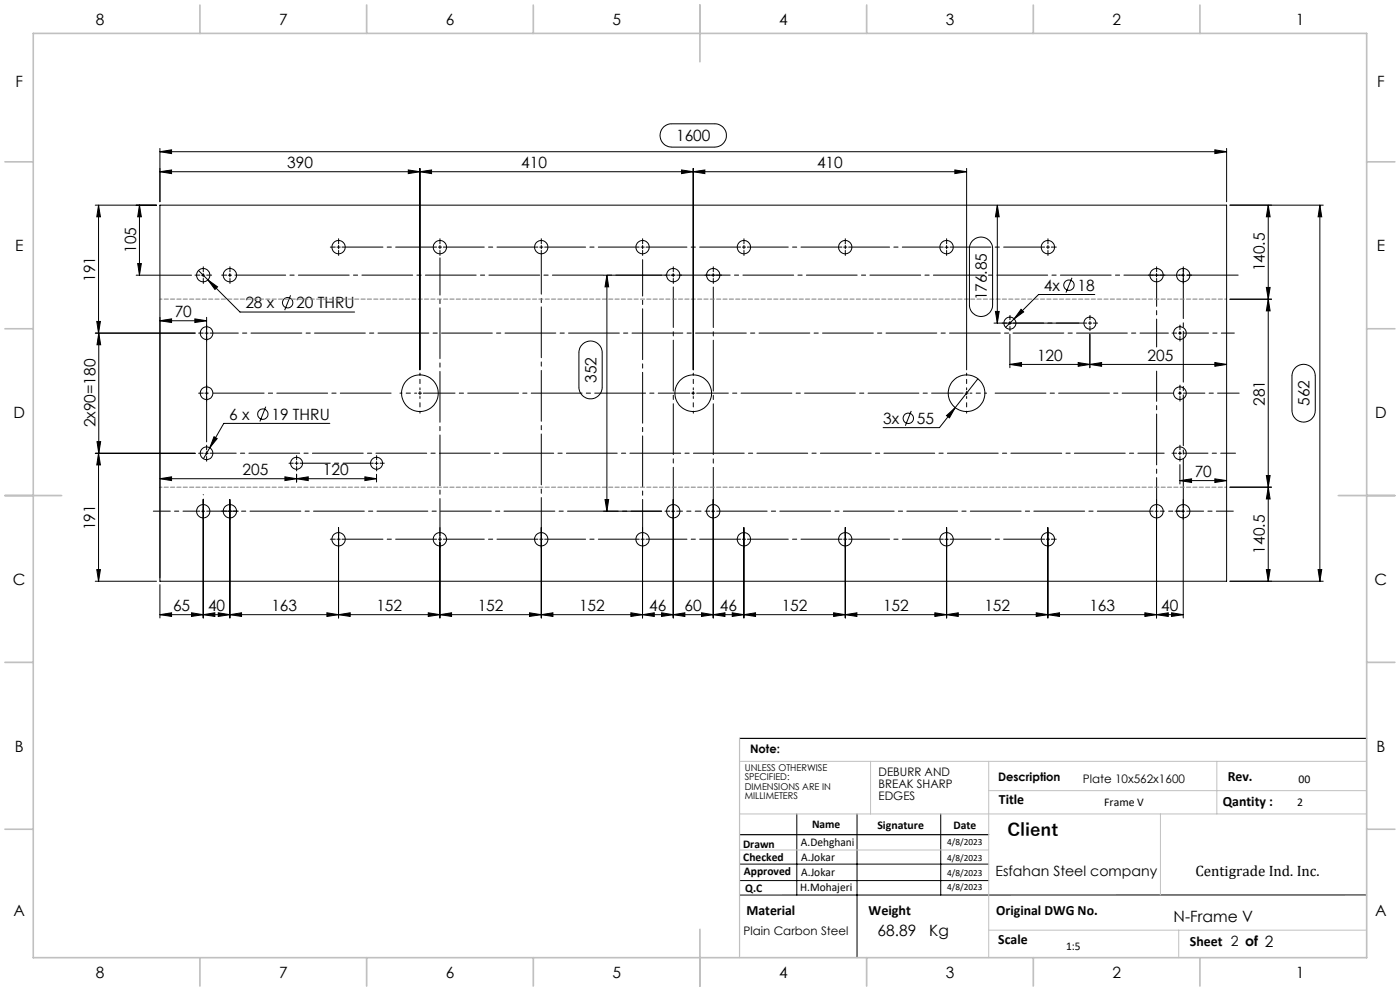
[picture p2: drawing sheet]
<svg xmlns="http://www.w3.org/2000/svg" width="420mm" height="297mm" viewBox="0 0 420 297" stroke-linecap="round" stroke-linejoin="round" font-family="sans-serif">
<g fill="none" stroke="#000" stroke-width=".3">
<path d="M199.1 38.1l.9-.6 1.2-.4h13.2a3.5 3.5 0 0 1 3.5 3.5 3.5 3.5 0 0 1-3.5 3.5h-12.9a3.5 3.5 0 0 1-3.2-2.2 3.5 3.5 0 0 1 .8-3.8zM48 45.5l3.5-.6v1.1zM48 44.5v16M48 45.5h320M48 51.5l3.5-.6v1.1zM48 51.5h242M122.5 50.9l3.5 .6-3.5 .5zM126 50.5v60.3M126 51.5l3.5-.6v1.1zM204.5 50.9l3.5 .6-3.5 .5zM208 50.5v60.3M208 51.5l3.5-.6v1.1z"/>
<path d="M286.5 50.9l3.5 .6-3.5 .5zM290 50.5v60.3M364.5 44.9l3.5 .6-3.5 .5zM368 44.5v16M28.6 61.5h18.4M29.6 61.5l.5 3.5h-1.1zM29.6 61.5v38.3M41.3 79h1.1l-.6 3.5zM41.8 61.5l.6 3.5h-1.1zM41.8 61.5v21M48 61.5h320v112.7h-320zM283.5 74.1h1"/>
<path d="M284 73.6v1M291.6 72.3a3.5 3.5 0 0 1 3.9-1 3.5 3.5 0 0 1 2.3 3.2v16.9a3.5 3.5 0 0 1-3.5 3.5 3.5 3.5 0 0 1-3.5-3.5v-17.1l.2-.8zM299.2 61.5l.6 3.5h-1.2zM299.2 61.5v35.3M369 61.5h28M380.5 61.5l.5 3.5h-1.1zM380.5 61.5v112.7M396 61.5l.5 3.5h-1.1zM396 61.5v112.7M28.6 99.8h30M29 96.3h1.1l-.5 3.5zM29.6 99.8l.6 3.5h-1.1z"/>
<path d="M29.6 99.8v36.1M40.9 82.5h16.6M48 96.1l3.5-.5v1.1zM48 96.1h14M58.5 95.6l3.5 .5-3.5 .6zM59.5 81.1l12.5 12.4h34.4M60.5 82.5h1M61 82v1M61.5 99.8h1M62 95.1v37.3M62.4 83.9l2.9 2.1-.8 .7zM68.5 82.5h1"/>
<path d="M69 82v1M87.2 88.5l-1.8 4.5M181 82.5h17.5M182.1 82.5l.5 3.5h-1.1zM182.1 82.5v70.7M201.5 82.5h1M202 82v1M213.5 82.5h1M214 82v1M298.2 96.8h25.5M298.6 93.3h1.2l-.6 3.5zM303 96.3v1"/>
<path d="M304.2 95.6l-2.5 2.5M306.3 92.7l.8 .8-2.9 2.1zM321.6 83.3l-1.8 4.4M328.4 88.3h-16.8l-7.4 7.3M346.5 82.5h1M347 82v1M353.5 99.8h1M354 99.3v1M354.5 82.5h1M355 82v1M369 89.7h12.5M379.9 86.1h1.1l-.5 3.6z"/>
<path d="M380.5 89.7l.5 3.5h-1.1zM61.5 117.8h1M174.8 103.1a3.5 3.5 0 0 1 3.8-.6 3.5 3.5 0 0 1 2.1 3.2v10.3a3.5 3.5 0 0 1-3.5 3.5 3.5 3.5 0 0 1-3.5-3.5v-10.6l.3-1.3zM207.5 117.8h1M208 117.3v1.1M293.4 113.5l-11.6 14.7h-16.9M303 100.2v10M303 109.2h65M303 109.2l3.5-.5v1.1zM323.5 108.7l3.5 .5-3.5 .6zM327 109.2l3.5-.5v1.1zM327 100.2v10"/>
<path d="M353.5 117.8h1M354 117.3v1.1M364.5 108.7l3.5 .5-3.5 .6zM388.6 110.2a3.5 3.5 0 0 1 3.8-.8 3.5 3.5 0 0 1 2.2 3.3v10.3a3.5 3.5 0 0 1-3.5 3.5 3.5 3.5 0 0 1-3.5-3.5v-10.6l.3-1.3zM28.6 135.9h30M29.1 132.4h1.1l-.6 3.5zM29.6 135.9l.5 3.4h-1.1zM29.6 135.9v38.3M61.5 135.9h1M62 135.4v.9M62.9 134.2l-1.9 3.3M64.2 130.9l1 .5-2.3 2.8z"/>
<path d="M79.7 121.9l-1.7 4.4M99 126.9h-31.9l-4.2 7.3M112.5 138.8h1M113 138.4v.9M273.4 123.2l-1.8 4.4M284 124.6l2.6-2.4-1.8 3zM353.5 135.9h1M354 135.4v.9M354 139.2v5.9M48 143.5l3.5-.6v1.1zM48 143.5h65M60.5 153.2h1"/>
<path d="M61 149.7v35.5M68.5 153.2h1M69 149.7v35.5M85.5 142.9l3.5 .6-3.5 .5zM89 143.5l3.5-.6v1.1zM89 142.1v2.4M101.6 158.1v27.1M109.5 142.9l3.5 .6-3.5 .5zM113 142.1v2.4M132 158.1v27.1M162.4 158.1v27.1M181 153.2h17.5"/>
<path d="M181.5 149.7h1.1l-.5 3.5zM192.8 158.1v27.1M201.5 153.2h1M202 149.7v35.5M213.5 153.2h1M214 149.7v35.5M223.2 158.1v27.1M253.6 158.1v27.1M284 158.1v27.1M314.4 158.1v27.1M346.5 153.2h1M347 149.7v35.5"/>
<path d="M354 144h14M354 144l3.5-.5v1.1zM354.5 153.2h1M355 149.7v35.5M364.5 143.5l3.5 .5-3.5 .6zM369 146h12.5M379.9 142.5h1.1l-.5 3.5zM380.5 146l.5 3.5h-1.1zM28.6 174.2h18.4M29 170.7h1.1l-.5 3.5zM48 175.2v10M283.5 161.6h1"/>
<path d="M369 174.2h28M379.9 170.7h1.1l-.5 3.5zM395.4 170.7h1.1l-.5 3.5zM48 184.2l3.5-.5v1zM48 184.2h307M57.5 183.7l3.5 .5-3.5 .5zM61 184.2l3.5-.5v1zM65.5 183.7l3.5 .5-3.5 .5zM69 184.2l3.5-.5v1zM98.1 183.7l3.5 .5-3.5 .5zM101.6 184.2l3.5-.5v1zM128.5 183.7l3.5 .5-3.5 .5z"/>
<path d="M132 184.2l3.5-.5v1zM158.9 183.7l3.5 .5-3.5 .5zM162.4 184.2l3.5-.5v1zM189.3 183.7l3.5 .5-3.5 .5zM192.8 184.2l3.5-.5v1zM198.5 183.7l3.5 .5-3.5 .5zM202 184.2l3.5-.5v1zM210.5 183.7l3.5 .5-3.5 .5zM214 184.2l3.5-.5v1zM219.7 183.7l3.5 .5-3.5 .5zM223.2 184.2l3.5-.5v1zM250.1 183.7l3.5 .5-3.5 .5z"/>
<path d="M253.6 184.2l3.5-.5v1zM280.5 183.7l3.5 .5-3.5 .5zM284 184.2l3.5-.5v1zM310.9 183.7l3.5 .5-3.5 .5zM314.4 184.2l3.5-.5v1zM343.5 183.7l3.5 .5-3.5 .5zM347 184.2l3.5-.5v1zM351.5 183.7l3.5 .5-3.5 .5zM221.9 259h74.7M239 243.9v24.3M257.1 243.9v43.1M282.2 243.9v24.3"/>
<path d="M221.9 263.9h74.7M410 268.2h-188.1"/>
<circle cx="101.6" cy="74.1" r="2"/>
<circle cx="132" cy="74.1" r="2"/>
<circle cx="162.4" cy="74.1" r="2"/>
<circle cx="192.8" cy="74.1" r="2"/>
<circle cx="223.2" cy="74.1" r="2"/>
<circle cx="253.6" cy="74.1" r="2"/>
<circle cx="284" cy="74.1" r="2.01"/>
<circle cx="314.4" cy="74.1" r="2"/>
<circle cx="61" cy="82.5" r="2"/>
<circle cx="62" cy="99.8" r="1.9"/>
<circle cx="69" cy="82.5" r="2"/>
<circle cx="86.3" cy="90.7" r="1.55"/>
<circle cx="202" cy="82.5" r="2"/>
<circle cx="214" cy="82.5" r="2"/>
<circle cx="302.9" cy="96.8" r="1.8"/>
<circle cx="320.7" cy="85.5" r="1.55"/>
<circle cx="327" cy="96.8" r="1.8"/>
<circle cx="347" cy="82.5" r="2"/>
<circle cx="354" cy="99.8" r="1.91"/>
<circle cx="355" cy="82.5" r="2"/>
<circle cx="62" cy="117.8" r="1.89"/>
<circle cx="126" cy="117.8" r="5.5"/>
<circle cx="208" cy="117.9" r="5.5"/>
<circle cx="290" cy="117.8" r="5.5"/>
<circle cx="354" cy="117.9" r="1.9"/>
<circle cx="62" cy="135.9" r="1.9"/>
<circle cx="78.8" cy="124.1" r="1.56"/>
<circle cx="89" cy="138.8" r="1.79"/>
<circle cx="113" cy="138.9" r="1.8"/>
<circle cx="272.5" cy="125.4" r="1.55"/>
<circle cx="354" cy="135.8" r="1.91"/>
<circle cx="61" cy="153.2" r="2"/>
<circle cx="69" cy="153.2" r="2"/>
<circle cx="202" cy="153.2" r="2"/>
<circle cx="214" cy="153.2" r="2"/>
<circle cx="347" cy="153.2" r="2"/>
<circle cx="355" cy="153.2" r="2"/>
<circle cx="101.6" cy="161.6" r="2"/>
<circle cx="132" cy="161.6" r="2"/>
<circle cx="162.4" cy="161.6" r="2"/>
<circle cx="192.8" cy="161.6" r="2"/>
<circle cx="223.2" cy="161.6" r="2"/>
<circle cx="253.6" cy="161.6" r="2"/>
<circle cx="284" cy="161.6" r="2.01"/>
<circle cx="314.4" cy="161.6" r="2"/>
</g>
<g fill="none" stroke="#000" stroke-width=".3" stroke-dasharray="15.2 1.3 1.3 1.3">
<path d="M100.6 74.1h-1.5M101.6 74.1h-.5M101.6 74.1v.5M101.6 74.1h.5M101.6 74.1v-.5M101.6 75.1v1.5M101.6 73.1v-1.5M132 74.1h-.5M132 74.1v.5M132 74.1h.5M132 74.1v-.5M132 75.1v1.5"/>
<path d="M132 73.1v-1.5M162.4 74.1h-.5M162.4 74.1v.5M162.4 74.1h.5M162.4 74.1v-.5M162.4 75.1v1.5M162.4 73.1v-1.5M192.8 74.1h-.5M192.8 74.1v.5M192.8 74.1h.5M192.8 74.1v-.5M192.8 75.1v1.5"/>
<path d="M192.8 73.1v-1.5M223.2 74.1h-.5M223.2 74.1v.5M223.2 74.1h.5M223.2 74.1v-.5M223.2 75.1v1.5M223.2 73.1v-1.5M253.6 74.1h-.5M253.6 74.1v.5M253.6 74.1h.5M253.6 74.1v-.5M253.6 75.1v1.5"/>
<path d="M253.6 73.1v-1.5M284 75.1v1.5M284 73.1v-1.5M314.4 74.1h-.5M314.4 74.1v.5M314.4 74.1h.5M314.4 74.1v-.5M314.4 75.1v1.5M314.4 73.1v-1.5M315.4 74.1h1.5M60 82.5h-1.5M61 99.8h-1.4"/>
<path d="M61 83.5v1.5M61 81.5v-1.5M62 98.8v-1.4M62 82.5h1.5M68 82.5h-1.5M69 83.5v1.5M69 81.5v-1.5M201 82.5h-1.5M202 83.5v1.5M202 81.5v-1.5M203 82.5h1.5M213 82.5h-1.5"/>
<path d="M214 83.5v1.5M214 81.5v-1.5M215 82.5h1.5M302 96.8h-1.3M303 97.8v1.3M303 95.8v-1.3M327 96.8h-.5M327 96.8v.5M327 96.8h.5M327 96.8v-.5M327 97.8v1.3M327 95.8v-1.3"/>
<path d="M328 96.8h1.3M346 82.5h-1.5M347 81.5v-1.5M348 82.5h1.5M353 99.8h-1.4M354 98.8v-1.4M354 82.5h-1.5M355 83.5v1.5M355 81.5v-1.5M356 82.5h1.5M61 117.8h-1.4M62 118.8v1.4"/>
<path d="M62 116.8v-1.4M62 100.8v1.4M126 117.8h-.5M126 117.8v.5M126 117.8h.5M126 117.8v-.5M290 117.8h-.5M290 117.8v.5M290 117.8h.5M290 117.8v-.5M354 118.8v1.4M354 116.8v-1.4"/>
<path d="M354 100.8v1.4M61 135.8h-1.4M62 136.8v1.4M62 134.8v-1.4M88 138.8h-1.3M89 138.8h-.5M89 138.8v.5M89 138.8h.5M89 138.8v-.5M89 139.8v1.3M89 137.8v-1.3M113 139.8v1.3"/>
<path d="M113 137.8v-1.3M114 138.8h1.3M353 135.8h-1.4M354 136.8v1.4M354 134.8v-1.4M61 154.2v1.5M68 153.2h-1.5M69 154.2v1.5M69 152.2v-1.5M70 153.2h1.5M201 153.2h-1.5M202 154.2v1.5"/>
<path d="M213 153.2h-1.5M214 154.2v1.5M346 153.2h-1.5M347 154.2v1.5M354 153.2h-1.5M355 154.2v1.5M100.6 161.6h-1.5M101.6 161.6h-.5M101.6 161.6v.5M101.6 161.6h.5M101.6 161.6v-.5M101.6 162.6v1.5"/>
<path d="M101.6 160.6v-1.5M132 161.6h-.5M132 161.6v.5M132 161.6h.5M132 161.6v-.5M132 162.6v1.5M162.4 161.6h-.5M162.4 161.6v.5M162.4 161.6h.5M162.4 161.6v-.5M162.4 162.6v1.5M192.8 161.6h-.5"/>
<path d="M192.8 161.6v.5M192.8 161.6h.5M192.8 161.6v-.5M192.8 162.6v1.5M223.2 161.6h-.5M223.2 161.6v.5M223.2 161.6h.5M223.2 161.6v-.5M223.2 162.6v1.5M223.2 160.6v-1.5M253.6 161.6h-.5M253.6 161.6v.5"/>
<path d="M253.6 161.6h.5M253.6 161.6v-.5M253.6 162.6v1.5M253.6 160.6v-1.5M284 162.6v1.5M284 160.6v-1.5M314.4 161.6h-.5M314.4 161.6v.5M314.4 161.6h.5M314.4 161.6v-.5M314.4 162.6v1.5M314.4 160.6v-1.5"/>
<path d="M315.4 161.6h1.5"/>
</g>
<path d="M63 117.8h55.3" fill="none" stroke="#000" stroke-width=".3" stroke-dasharray="15.2 1.3 1.3 1.3" stroke-dashoffset="-1"/>
<path d="M63 99.8h287.5" fill="none" stroke="#000" stroke-width=".3" stroke-dasharray="15.2 1.3 1.3 1.3" stroke-dashoffset="6.7"/>
<path d="M353 117.8h-55.6" fill="none" stroke="#000" stroke-width=".3" stroke-dasharray="15.2 1.3 1.3 1.3" stroke-dashoffset="-1.1"/>
<path d="M355 117.8h16.7" fill="none" stroke="#000" stroke-width=".3" stroke-dasharray="15.2 1.3 1.3 1.3" stroke-dashoffset="8.8"/>
<path d="M355 99.8h15.3" fill="none" stroke="#000" stroke-width=".3" stroke-dasharray="15.2 1.3 1.3 1.3" stroke-dashoffset="7.7"/>
<path d="M355 135.8h15.7" fill="none" stroke="#000" stroke-width=".3" stroke-dasharray="15.2 1.3 1.3 1.3" stroke-dashoffset="7.8"/>
<path d="M63 135.8h286.3" fill="none" stroke="#000" stroke-width=".3" stroke-dasharray="15.2 1.3 1.3 1.3" stroke-dashoffset="7.4"/>
<path d="M125 117.8h-5M126 118.8v5M126 116.8v-5M208 118.8v5M208 116.8v-5M290 118.8v5M290 116.8v-5M291 117.8h5" fill="none" stroke="#000" stroke-width=".3" stroke-dasharray="15.2 1.3 1.3 1.3" stroke-dashoffset="14.6"/>
<path d="M207 117.8h-80M289 117.8h-80" fill="none" stroke="#000" stroke-width=".3" stroke-dasharray="15.2 1.3 1.3 1.3" stroke-dashoffset="5.7"/>
<path d="M326 96.8h-22M112 138.8h-22" fill="none" stroke="#000" stroke-width=".3" stroke-dasharray="15.2 1.3 1.3 1.3" stroke-dashoffset="6.1"/>
<g fill="none" stroke="#000" stroke-width=".3" stroke-dasharray="15.2 1.3 1.3 1.3" stroke-dashoffset="2.9">
<path d="M131 74.1h-28.4M161.4 74.1h-28.4M191.8 74.1h-28.4M222.2 74.1h-28.4M252.6 74.1h-28.4M283 74.1h-28.4M313.4 74.1h-28.4M131 161.6h-28.4M161.4 161.6h-28.4M191.8 161.6h-28.4M222.2 161.6h-28.4M252.6 161.6h-28.4"/>
<path d="M283 161.6h-28.4M313.4 161.6h-28.4"/>
</g>
<path d="M70 82.5h301.9" fill="none" stroke="#000" stroke-width=".3" stroke-dasharray="15.2 1.3 1.3 1.3" stroke-dashoffset="-.5"/>
<path d="M347 83.5v20.5" fill="none" stroke="#000" stroke-width=".3" stroke-dasharray="15.2 1.3 1.3 1.3" stroke-dashoffset="6.9"/>
<path d="M192.8 160.6v-82.8" fill="none" stroke="#000" stroke-width=".3" stroke-dasharray="15.2 1.3 1.3 1.3" stroke-dashoffset="4.3"/>
<path d="M162.4 160.6v-83.9" fill="none" stroke="#000" stroke-width=".3" stroke-dasharray="15.2 1.3 1.3 1.3" stroke-dashoffset="3.8"/>
<path d="M132 160.6v-83.3" fill="none" stroke="#000" stroke-width=".3" stroke-dasharray="15.2 1.3 1.3 1.3" stroke-dashoffset="4.1"/>
<path d="M60 153.2h-14" fill="none" stroke="#000" stroke-width=".3" stroke-dasharray="15.2 1.3 1.3 1.3" stroke-dashoffset="10.2"/>
<path d="M62 153.2h136.5" fill="none" stroke="#000" stroke-width=".3" stroke-dasharray="15.2 1.3 1.3 1.3" stroke-dashoffset="6"/>
<path d="M61 152.2v-4" fill="none" stroke="#000" stroke-width=".3" stroke-dasharray="15.2 1.3 1.3 1.3" stroke-dashoffset="15.2"/>
<path d="M203 153.2h7.3" fill="none" stroke="#000" stroke-width=".3" stroke-dasharray="15.2 1.3 1.3 1.3" stroke-dashoffset="13.5"/>
<path d="M202 152.2v-66.2M214 152.2v-66.2" fill="none" stroke="#000" stroke-width=".3" stroke-dasharray="15.2 1.3 1.3 1.3" stroke-dashoffset="3.1"/>
<path d="M348 153.2h6.4" fill="none" stroke="#000" stroke-width=".3" stroke-dasharray="15.2 1.3 1.3 1.3" stroke-dashoffset="13.9"/>
<path d="M347 152.2v-41" fill="none" stroke="#000" stroke-width=".3" stroke-dasharray="15.2 1.3 1.3 1.3" stroke-dashoffset="6.2"/>
<path d="M356 153.2h14" fill="none" stroke="#000" stroke-width=".3" stroke-dasharray="15.2 1.3 1.3 1.3" stroke-dashoffset="10.1"/>
<path d="M355 152.2v-71.5" fill="none" stroke="#000" stroke-width=".3" stroke-dasharray="15.2 1.3 1.3 1.3" stroke-dashoffset=".4"/>
<path d="M215 153.2h129.4" fill="none" stroke="#000" stroke-width=".3" stroke-dasharray="15.2 1.3 1.3 1.3" stroke-dashoffset=".1"/>
<path d="M221.9 221.3h188.1M221.9 250.2h74.7" fill="none" stroke="#000" stroke-width=".35"/>
<path d="M368 89.6h-320M48 146h320" fill="none" stroke="#808080" stroke-width=".3" stroke-dasharray="1.3 .6" stroke-dashoffset=".7"/>
<path d="M221.9 228.2h188.1M261.2 228.2v15.7M296.6 228.2v58.8M296.6 237h113.4M365.1 228.2v15.7M221.9 243.9h188.1M221.9 254.7h74.7M348.1 243.9v24.3M296.6 278.8h113.4M353.6 278.8v8.2" fill="none" stroke="#c0c0c0" stroke-width=".3"/>
<path d="M221.9 221.3v65.7" fill="none" stroke="#c0c0c0" stroke-width=".35"/>
<g fill="none" stroke="#c0c0c0" stroke-width=".5">
<path d="M10 10h400v277h-400zM60 1.5v8.5M110 1.5v8.5M160 1.5v8.5M210 1.5v17M260 1.5v8.5M310 1.5v8.5M360 1.5v8.5M1.5 48.5h8.5M410 48.5h8.5M1.5 98.5h8.5M410 98.5h8.5"/>
<path d="M1.5 148.5h17M401.5 148.5h17M1.5 198.5h8.5M410 198.5h8.5M1.5 248.5h8.5M410 248.5h8.5M210 278.5v17M60 287v8.5M110 287v8.5M160 287v8.5M260 287v8.5M310 287v8.5"/>
<path d="M360 287v8.5"/>
</g>
<g fill="#000">
<path d="M41.8 61.5l.6 3.5h-1.1zM41.3 79h1.1l-.6 3.5zM396 61.5l.5 3.5h-1.1zM395.4 170.7h1.1l-.5 3.5zM29.6 61.5l.5 3.5h-1.1zM29 96.3h1.1l-.5 3.5z"/>
<path d="M364.5 108.7l3.5 .5-3.5 .6zM327 109.2l3.5-.5v1.1zM364.5 44.9l3.5 .6-3.5 .5zM48 45.5l3.5-.6v1.1z"/>
<path d="M48 143.5l3.5-.6v1.1zM85.5 142.9l3.5 .6-3.5 .5zM89 143.5l3.5-.6v1.1zM109.5 142.9l3.5 .6-3.5 .5zM303 109.2l3.5-.5v1.1zM323.5 108.7l3.5 .5-3.5 .6zM48 51.5l3.5-.6v1.1zM122.5 50.9l3.5 .6-3.5 .5zM126 51.5l3.5-.6v1.1zM204.5 50.9l3.5 .6-3.5 .5zM208 51.5l3.5-.6v1.1zM286.5 50.9l3.5 .6-3.5 .5zM354 144l3.5-.5v1.1zM364.5 143.5l3.5 .5-3.5 .6z"/>
<path d="M379.9 142.5h1.1l-.5 3.5zM380.5 89.7l.5 3.5h-1.1z"/>
<path d="M29 170.7h1.1l-.5 3.5zM29.6 135.9l.5 3.4h-1.1zM29.1 132.4h1.1l-.6 3.5zM29.6 99.8l.6 3.5h-1.1zM181.5 149.7h1.1l-.5 3.5zM182.1 82.5l.5 3.5h-1.1zM298.6 93.3h1.2l-.6 3.5zM299.2 61.5l.6 3.5h-1.2zM379.9 170.7h1.1l-.5 3.5zM380.5 146l.5 3.5h-1.1zM379.9 86.1h1.1l-.5 3.6zM380.5 61.5l.5 3.5h-1.1z"/>
<path d="M48 184.2l3.5-.5v1zM57.5 183.7l3.5 .5-3.5 .5zM61 184.2l3.5-.5v1zM65.5 183.7l3.5 .5-3.5 .5zM69 184.2l3.5-.5v1zM98.1 183.7l3.5 .5-3.5 .5zM132 184.2l3.5-.5v1zM158.9 183.7l3.5 .5-3.5 .5zM162.4 184.2l3.5-.5v1zM189.3 183.7l3.5 .5-3.5 .5zM192.8 184.2l3.5-.5v1zM198.5 183.7l3.5 .5-3.5 .5zM214 184.2l3.5-.5v1zM219.7 183.7l3.5 .5-3.5 .5zM223.2 184.2l3.5-.5v1zM250.1 183.7l3.5 .5-3.5 .5zM253.6 184.2l3.5-.5v1zM280.5 183.7l3.5 .5-3.5 .5zM284 184.2l3.5-.5v1zM310.9 183.7l3.5 .5-3.5 .5zM314.4 184.2l3.5-.5v1zM343.5 183.7l3.5 .5-3.5 .5zM347 184.2l3.5-.5v1zM351.5 183.7l3.5 .5-3.5 .5zM62.4 83.9l2.1 2.8 .8-.7zM202 184.2l3.5-.5v1zM210.5 183.7l3.5 .5-3.5 .5zM64.2 130.9l-1.3 3.3 2.3-2.8zM48 96.1l3.5-.5v1.1zM58.5 95.6l3.5 .5-3.5 .6zM101.6 184.2l3.5-.5v1zM128.5 183.7l3.5 .5-3.5 .5zM306.3 92.7l-2.1 2.9 2.9-2.1zM284 124.6l.8 .6 1.8-3z"/>
</g>
<text font-size="5.3" x="302.2" y="250.7">Client</text>
<g font-size="4.7">
<text x="28.7" y="7.6">8</text>
<text x="83.7" y="7.6">7</text>
<text x="133.7" y="7.6">6</text>
<text x="183.7" y="7.6">5</text>
<text x="233.7" y="7.6">4</text>
<text x="283.7" y="7.6">3</text>
<text x="333.7" y="7.6">2</text>
<text x="388.7" y="7.6">1</text>
<text x="4.6" y="26.1">F</text>
<text x="413.1" y="26.1">F</text>
<text x="202.8" y="42.3">1600</text>
<text x="86.1" y="50.4">390</text>
<text x="156.4" y="50.4">410</text>
<text x="245.1" y="50.4">410</text>
<text x="4.5" y="75.3">E</text>
<text x="40.8" y="75.8" transform="rotate(-90 40.8 75.8)">105</text>
<text x="413" y="75.3">E</text>
<text x="379.5" y="81.4" transform="rotate(-90 379.5 81.4)">140.5</text>
<text x="28.6" y="84.5" transform="rotate(-90 28.6 84.5)">191</text>
<text x="313.2" y="87.2">4x</text>
<text x="323.3" y="87.2">18</text>
<text x="52.4" y="95.1">70</text>
<text x="73.6" y="92.4">28 x</text>
<text x="88.9" y="92.4">20 THRU</text>
<text x="296.1" y="90" transform="rotate(-90 296.1 90)">176.85</text>
<text x="311.1" y="108.2">120</text>
<text x="344.3" y="108.2">205</text>
<text x="178.9" y="114.7" transform="rotate(-90 178.9 114.7)">352</text>
<text x="4" y="125.3">D</text>
<text x="68.7" y="125.8">6 x</text>
<text x="81.4" y="125.8">19 THRU</text>
<text x="379.5" y="121.7" transform="rotate(-90 379.5 121.7)">281</text>
<text x="392.9" y="121.7" transform="rotate(-90 392.9 121.7)">562</text>
<text x="412.5" y="125.3">D</text>
<text x="28.6" y="128.1" transform="rotate(-90 28.6 128.1)">2x90=180</text>
<text x="265" y="127.1">3x</text>
<text x="275.1" y="127.1">55</text>
<text x="72.8" y="142.4">205</text>
<text x="96.9" y="142.4">120</text>
<text x="358.4" y="143">70</text>
<text x="28.6" y="158.9" transform="rotate(-90 28.6 158.9)">191</text>
<text x="379.5" y="165.9" transform="rotate(-90 379.5 165.9)">140.5</text>
<text x="3.9" y="175.3">C</text>
<text x="412.4" y="175.3">C</text>
<text x="51.9" y="183.2">65</text>
<text x="62.4" y="183.2">40</text>
<text x="81.4" y="183.2">163</text>
<text x="112.9" y="183.2">152</text>
<text x="143.3" y="183.2">152</text>
<text x="173.7" y="183.2">152</text>
<text x="194.8" y="183.2">46</text>
<text x="205.4" y="183.2">60</text>
<text x="216" y="183.2">46</text>
<text x="234.5" y="183.2">152</text>
<text x="264.9" y="183.2">152</text>
<text x="295.3" y="183.2">152</text>
<text x="326.8" y="183.2">163</text>
<text x="348.4" y="183.2">40</text>
<text x="4.4" y="225.3">B</text>
<text x="412.9" y="225.3">B</text>
<text x="4" y="274.6">A</text>
<text x="412.5" y="274.6">A</text>
<text x="263.3" y="280.5">68.89</text>
<text x="278.8" y="280.5">Kg</text>
<text x="352.1" y="276.4">N-Frame V</text>
<text x="28.7" y="293.1">8</text>
<text x="83.7" y="293.1">7</text>
<text x="133.7" y="293.1">6</text>
<text x="183.7" y="293.1">5</text>
<text x="233.7" y="293.1">4</text>
<text x="283.7" y="293.1">3</text>
<text x="333.7" y="293.1">2</text>
<text x="388.7" y="293.1">1</text>
</g>
<text font-size="4.5" x="358.6" y="262.6">Centigrade Ind. Inc.</text>
<g font-size="4.2">
<text x="368.3" y="234.1">Rev.</text>
<text x="299.7" y="240.9">Title</text>
<text x="366.8" y="241.6">Qantity :</text>
<text x="298.6" y="262.6">Esfahan Steel company</text>
<text x="223.9" y="274.2">Material</text>
<text x="260.6" y="274.2">Weight</text>
<text x="298.9" y="274.2">Original DWG No.</text>
<text x="299.5" y="282.8">Scale</text>
<text x="357" y="283.6">Sheet 2 of 2</text>
</g>
<g font-size="3.5">
<text x="225" y="225.7">Note:</text>
<text x="263.6" y="232.6">DEBURR AND</text>
<text x="263.6" y="236.1">BREAK SHARP</text>
<text x="263.6" y="239.7">EDGES</text>
<text x="299.4" y="234.1">Description</text>
<text x="324.9" y="234.7">Plate 10x562x1600</text>
<text x="389.6" y="234.7">00</text>
<text x="331.3" y="241.6">Frame V</text>
<text x="389.2" y="241.6">2</text>
<text x="243.6" y="248.1">Name</text>
<text x="263.2" y="248.5">Signature</text>
<text x="286" y="248.5">Date</text>
<text x="222.9" y="254">Drawn</text>
<text x="240.3" y="253.6">A.Dehghani</text>
<text x="240.4" y="257.9">A.Jokar</text>
<text x="223" y="258.1">Checked</text>
<text x="223.2" y="262.1">Approved</text>
<text x="240.4" y="262.4">A.Jokar</text>
<text x="223.6" y="267.4">Q.C</text>
<text x="240.1" y="267.1">H.Mohajeri</text>
<text x="223.1" y="280.2">Plain Carbon Steel</text>
<text x="319.8" y="284.6">1:5</text>
</g>
<g font-size="2.8">
<text x="223.4" y="231">UNLESS OTHERWISE</text>
<text x="223.4" y="233.8">SPECIFIED:</text>
<text x="223.4" y="236.7">DIMENSIONS ARE IN</text>
<text x="223.4" y="239.5">MILLIMETERS</text>
<text x="284.2" y="253.2">4/8/2023</text>
<text x="284.2" y="258.1">4/8/2023</text>
<text x="284.2" y="262.7">4/8/2023</text>
<text x="284.2" y="266.6">4/8/2023</text>
</g>
</svg>
